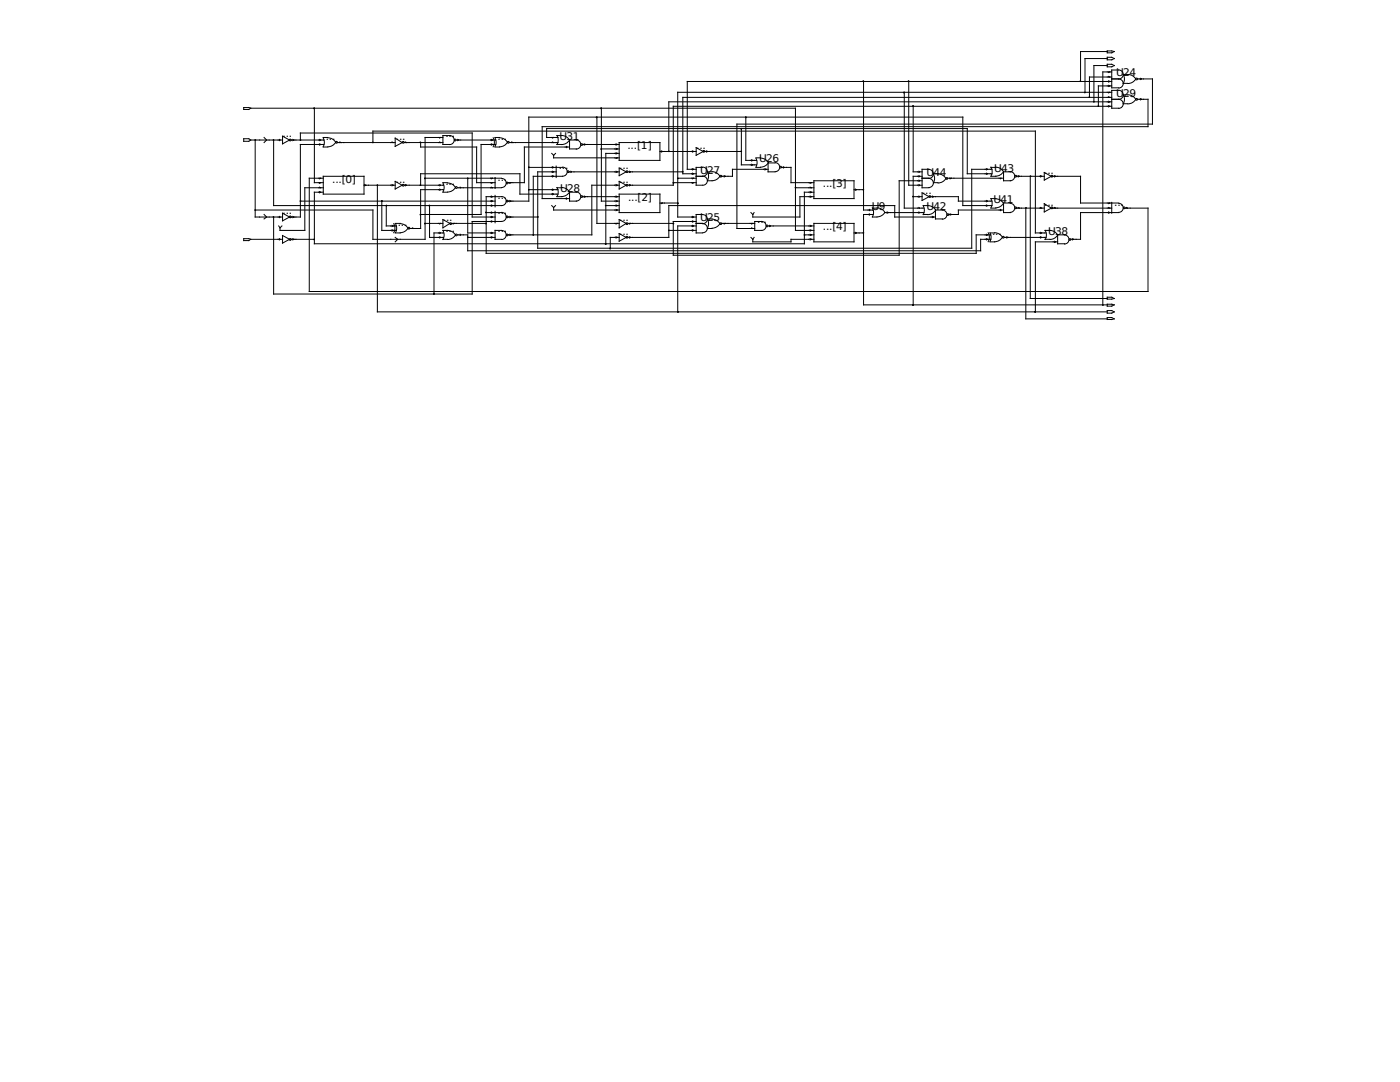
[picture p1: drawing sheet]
<svg xmlns="http://www.w3.org/2000/svg" width="279mm" height="216mm" viewBox="0 0 279 216" stroke-linecap="round" stroke-linejoin="round" font-family="sans-serif">
<g fill="none" stroke="#000" stroke-width=".2">
<path d="M172.3 16.3v25.6h1.9M180.5 18.4v23.1h3.9M181.4 16.3v20.7h2.6M221 10.2l1.4 .1-.5 .2h-.9zM221 11.4h.9l.5 .3-.5 .2h-.9zM221 12.8h.9l.5 .3-.5 .2h-.9zM221 10.3h-5.4v6M221 13.1h-2.7v7.2M221 11.7h-4.5v6.7M221.2 19.3l.3 .1M221.2 15.2l.3 .2M221.2 16.1l.3 .2-.3 .1"/>
<path d="M221.2 17l.3 .1-.3 .2M221.5 18.4l-.3 .1M221.5 14.4l-.3 .1M221.9 18h1.4a.9 .9 0 0 1 .9 .9 .9 .9 0 0 1-.9 .9 .88 .88 0 0 1 .9 .9 .88 .88 0 0 1-.9 .9h-1.4zM221.9 18.4h-86.6v24.9h3.6M221.9 19.4h-85.6v15.3h2.6M221.9 16.3h-84.7v17.5h1.7M221.9 19.8h1.4M221.9 15.7h1.4M221.9 14.4h-1.8v46.4M221.9 15.4h-4.5v4M221.9 17.1h-2.7v4.1"/>
<path d="M223.3 15.8a.9 .9 0 0 0 .9-.9 .9 .9 0 0 0-.9-.9h-1.4v3.5h1.4M223.3 15.8a.9 .9 0 0 1 .9 .9 .9 .9 0 0 1-.9 .9M224.2 16.6h.8M225 18.9h-.8l.2 .9-.2 .9h.8M225 14.9h-.8l.2 .9-.2 .9M225.1 18.9a1.8 1.8 0 0 1 1.6 .9 1.8 1.8 0 0 1-1.6 .9M225.1 14.9a1.8 1.8 0 0 1 1.6 .9 1.8 1.8 0 0 1-1.6 .9M227.1 19.8h2v5.5h-120.9v14.3h5.5M227.1 15.7h2.9v9.1h-82.9v20.8h3.5M227.6 19.7l.2 .1-.2 .1M227.6 15.6l.2 .1-.2 .2M48.6 21.5l1.4 .1-.3 .2h-1.1z"/>
<path d="M48.6 27.7h1.1l.3 .2-.3 .3h-1.1zM50 27.9h6.4M50 21.6h108.8v24.4h3.6M50.9 27.9v15.4h5.5M52.7 27.4l.5 .5-.5 .5M54.6 27.9v13.1h45.5M55.8 27.8l.1 .1-.1 .2M56.4 27.2l1.4 .7-1.4 .8zM58 27.9h6.6M58.4 27.8l.3 .1-.3 .2M59.9 27.9v-1.4h34.3v16.8h4.6M62.7 21.6v14.8h1.8"/>
<path d="M63.8 27.8l.2 .1-.2 .2M63.8 28.7l.2 .1-.2 .2M63.8 37.3l.2 .2M63.8 38.2l.2 .2-.2 .1M64 35.6l-.2 .1M64 36.4l-.2 .2M64.5 27.5l.2 .9-.2 .9M64.5 35.2h8.1v3.5h-8.1zM64.5 35.6h-2.8v22.6h167.4v-16.7h-4.6M64.5 37.5h-3.7v8.5h-4.9v-.5M64.5 27.4h.9M64.5 29.3h.9"/>
<path d="M64.5 38.4h-1.8v10.2h97.8v-10.2h1.9M64.6 28.8h-4.7v14.5h-1.9M65.4 27.5a1.8 1.8 0 0 1 1.6 .9 1.8 1.8 0 0 1-1.6 .9M67.3 28.4h11.6M67.8 28.3l.3 .1M72.6 37h6.3M72.8 36.8l.2 .2-.2 .1M74.4 28.4v-2.2h132.2v20.3h2.2M75.3 37v25.2h145.7M78.2 28.3l.3 .1M78.2 36.8l.3 .2-.3 .1M78.9 27.6l1.4 .8-1.4 .8z"/>
<path d="M78.9 36.2l1.4 .8-1.4 .7zM80.6 28.4h7.8M80.6 37h7.9M80.9 28.3l.3 .1M80.9 36.8l.3 .2-.3 .1M83.9 37v-2.3h19.9v4h7.6M83.9 28.4v.9h11.2v7.1h3.7M84.8 35.6h15.3M87.8 36.8l.1 .2-.1 .1M87.8 37.7l.1 .1-.1 .2M87.8 28.3l.1 .1M87.9 27.4l-.1 .2"/>
<path d="M88.4 27.4h-3.6v20.4h-10.4v-5.9h-23.5M88.4 36.4h.9M88.4 38.4h.9M88.4 36.5l.2 .9-.2 .9M88.5 37.8h-4.6v7.8h-2.1M89.3 36.5a1.8 1.8 0 0 1 1.6 .9 1.8 1.8 0 0 1-1.6 .9M89.7 27a.9 .9 0 0 1 1 .9 .9 .9 0 0 1-1 .9M89.8 27.1h-1.4v1.7h1.4M91.1 27.9h7.8M91.3 37.5h8.8M91.3 27.8l.3 .1-.3 .2M91.8 37.3l.1 .2"/>
<path d="M93.3 35.6v10.9h5.5M98 27.8l.3 .1-.3 .2M98 28.7l.3 .1-.3 .2M98 37.3l.3 .2M98 39.1l.3 .1-.3 .2M98.3 36.4l-.3 .2M98.3 35.6l-.3 .1M98.4 27.5l.3 .9-.3 .9M98.8 27.5l.2 .9-.2 .9M98.8 27.4h.9M98.8 29.3h.9M98.8 35.4v2.2"/>
<path d="M98.8 39v2.3M98.9 28.8h-2.9v14h-12.1M99.7 27.5a1.8 1.8 0 0 1 1.6 .9 1.8 1.8 0 0 1-1.6 .9M100.1 39.2h-3.1v11.3h97.8v-3.6h2.9M100.1 35.6a.9 .9 0 0 1 .9 .9 .9 .9 0 0 1-.9 .9M100.1 39.2a.9 .9 0 0 1 .9 .9 .9 .9 0 0 1-.9 .9M101.6 28.4h9.8M102 36.4l-.3 .2M102.1 28.3l.3 .1M105.5 33.4h6.8M105.5 37.8h5.9M110.1 30.6l.4 .4"/>
<path d="M110.2 28.3l.3 .1M110.2 33.3l.3 .1-.3 .1M110.2 34.2l.3 .1-.3 .1M110.2 35.1l.3 .1-.3 .1M110.2 37.7l.3 .1-.3 .2M110.2 38.6l.3 .1-.3 .2M110.5 31v.5h13.1M110.5 27.4l-.3 .2M110.9 30.6l-.4 .4M111 33.1v2.3M111.1 37.5h1M111.1 28.8h1"/>
<path d="M111.1 27.1h1M111.1 39.2h1M111.2 27l.2 .9-.2 .9M111.2 37.4l.2 .9-.2 .9M111.4 27.4h-2.3v-1.7h83.9v9h5M112.1 27a1.8 1.8 0 0 1 1.6 .9M112.1 37.4a1.8 1.8 0 0 1 1.6 .9 1.8 1.8 0 0 1-1.6 .9M112.3 35.2h-5.9v11.7M112.3 33.4a.9 .9 0 0 1 .9 .9 .9 .9 0 0 1-.9 .9M113 29.2l.2 .1-.2 .2M113 39.5l.2 .1-.2 .2M113.5 34.3h10.1"/>
<path d="M113.7 27.9a1.8 1.8 0 0 1-1.6 .9M113.7 29.3h-9.1v7.1h-3.3M113.7 27.9h1.4M113.7 27.9v1.8h1.4M113.9 34.2l.1 .1-.1 .1M115 27.9a.9 .9 0 0 1 .9 .9 .9 .9 0 0 1-.9 .9M115 38.3a.9 .9 0 0 1 .9 .9 .9 .9 0 0 1-.9 .9M115.1 38.4h-1.4v1.7h1.4M116.3 28.8h7.3M116.3 39.2h7.3M116.6 28.7l.2 .1-.2 .2M116.6 39.1l.2 .1-.2 .2"/>
<path d="M119.1 23.4v21.2h4.5M120 21.6v18.5h3.6M120 29.7h3.6M122.9 34.2l.3 .1-.3 .1M122.9 39.1l.3 .1-.3 .2M122.9 28.7l.3 .1-.3 .2M122.9 29.6l.3 .1-.3 .1M122.9 30.5l.3 .1-.3 .1M122.9 36.8l.3 .2-.3 .1M123.2 31.5l-.3 .1M123.6 28.4h8.1v3.6h-8.1zM123.6 33.5l1.4 .8-1.4 .8z"/>
<path d="M123.6 36.2l1.4 .8-1.4 .7zM123.6 38.7h8.1v3.7h-8.1zM123.6 37h-5.5v9.9h-16.8M123.6 30.6h-2.7v18M125.3 34.3h11M125.6 36.8l.3 .2-.3 .1M125.6 34.2l.3 .1-.3 .1M131.7 30.2h7.2M132 30.1l.2 .1-.2 .2M134.4 36.4h4.5M135.3 35.6h3.6M138.2 30.1l.2 .1-.2 .2"/>
<path d="M138.2 33.7l.2 .1-.2 .1M138.2 34.5l.2 .2-.2 .1M138.4 35.6l-.2 .1M138.4 36.4l-.2 .2M138.9 35.2h1.3M138.9 29.5l1.4 .7-1.4 .8zM140.2 33.4h-1.3v3.6h1.3M140.3 33.4a.9 .9 0 0 1 .9 .9 .9 .9 0 0 1-.9 .9 .9 .9 0 0 1 .9 .9 .9 .9 0 0 1-.9 .9M140.6 30.2h7.4M141 30.1l.2 .1-.2 .2M141.2 34.3l.2 .9-.2 .9M141.2 34.3a2.12 2.12 0 0 1 2.5 .9 2.2 2.2 0 0 1-2.5 .9"/>
<path d="M144.5 35.1l.3 .1-.3 .1M148 25.7v7.2h3M148.8 23.4v8.6h2.2M150 31.9l.2 .1-.2 .1M150 32.8l.2 .1-.2 .1M150.9 31.5h.9M151.8 31.5a1.8 1.8 0 0 1 1.5 1 2.22 2.22 0 0 1-2.4 .9l.2-.9-.2-1M152.7 33.7l.2 .1-.2 .1M153.3 33.8h-7.1v1.4h-2.2M154.7 32.5h-1.4v1.8h1.4M154.7 32.5a.9 .9 0 0 1 .9 .9 .9 .9 0 0 1-.9 .9M156 33.4h1.9v3h4.5"/>
<path d="M156.3 33.3l.2 .1-.2 .1M158.8 37.5h3.6M161.7 37.3l.2 .2M161.7 38.2l.2 .2-.2 .1M161.7 39.1l.2 .1-.2 .2M161.9 36.4l-.2 .2M162.4 36.1h8v3.5h-8zM162.4 39.2h-2.8v4.1h-9.4v-.5M170.4 37.8h1.9M170.7 37.7l.2 .1-.2 .2M182.2 21.2v13.1h1.8M182.2 39.2h1.8"/>
<path d="M183.4 39.1l.1 .1-.1 .2M183.4 34.2l.1 .1-.1 .1M183.4 35.1l.1 .1-.1 .1M183.4 35.9l.1 .2-.1 .1M183.4 36.8l.1 .2-.1 .1M184 36.1h-4.5v14.8h-45.1v-6.7h4.5M184 35.2h-1.8v25.6M184 38.5l1.4 .7-1.4 .8zM184 35.6h1.4M185.4 33.8a.9 .9 0 0 1 .9 .9 .9 .9 0 0 1-.9 .9 .9 .9 0 0 1 .9 .9 .9 .9 0 0 1-.9 .9M185.4 33.8h-1.4v3.7h1.4M185.8 39.2h5.5v.9h6.7"/>
<path d="M186.1 39.1l.2 .1-.2 .2M186.3 34.7l.2 .9-.2 .9M186.3 34.7h.9M186.3 36.4h.9M187.2 34.7a1.8 1.8 0 0 1 1.6 .9 1.8 1.8 0 0 1-1.6 .9M189.1 35.6h11.2M189.9 35.6l-.3 .1M196.9 33.7l.2 .1-.2 .1M196.9 34.5l.2 .2-.2 .1M197.7 39.6h1.1M197.7 35.2h1.1M197.7 33.4h1.1"/>
<path d="M197.8 33.4l.2 .9-.2 .9M197.8 39.7l.2 .9-.2 .9M198 33.8h-4.1v15.7h-86.6v-15.2h3.7M198.7 33.4a1.8 1.8 0 0 1 1.6 .9M198.7 39.7a1.8 1.8 0 0 1 1.6 .9 1.8 1.8 0 0 1-1.6 .9M199.8 35.6l-.2 .1M200.3 34.3a1.8 1.8 0 0 1-1.6 .9M200.3 34.3v1.8h1.4M200.3 34.3h1.4M201.6 34.3a.9 .9 0 0 1 .9 .9 .9 .9 0 0 1-.9 .9M202.8 35.2h5.6M203.2 35.1l.3 .1-.3 .1"/>
<path d="M205.6 35.2v24.4h15.4M207.6 35.1l.3 .1-.3 .1M208.4 34.4l1.4 .8-1.4 .7zM210.1 35.2h5.5v5.3h7.7M210.4 35.1l.3 .1-.3 .1M221.2 20.2l.3 .1-.3 .1M221.2 21.1l.3 .1-.3 .1M221.9 21.2h-87.5v15.8h-9.1M221.9 20.3h-88.4v9.9M48.6 47.6l1.4 .2-.3 .2h-1.1zM50 47.8h6.4M52.7 42.8l.5 .5-.5 .4"/>
<path d="M54.6 43.3v15.4h39.6v-14.5h5.9M55.6 45.1l.3 .4M55.8 47.6l.1 .2-.1 .1M55.8 43.2l.1 .1-.1 .1M56.3 45.1l-.4 .4M56.4 47l1.4 .8-1.4 .7zM56.4 42.5l1.4 .8-1.4 .8zM58 47.8h4.7M58.4 47.6l.3 .2-.3 .1M58.4 43.2l.3 .1-.3 .1M59.9 40.1h38.9M76.2 40.1v5.9h2.9"/>
<path d="M77.1 41v4.1h2M78.2 45.8l.3 .2-.3 .1M78.2 45l.3 .1-.3 .1M78.6 44.6l.2 .9-.2 .9M78.9 44.6h1M78.9 46.5h1M78.9 47.4l.5 .4-.5 .5M78.9 44.6l.3 .9-.3 .9M79.9 44.6a1.8 1.8 0 0 1 1.5 .9 1.8 1.8 0 0 1-1.5 .9M82.3 45.5l.3 .1M84.8 44.6h3.6M85.7 41v6.4h2.8"/>
<path d="M87.8 46.4l.1 .1-.1 .1M87.8 47.2l.1 .2-.1 .1M87.9 44.6l-.1 .1M88.4 47.8h.9M88.4 46h.9M88.4 43.8l1.4 .8-1.4 .9zM88.4 46l.2 .9-.2 .9M88.5 46.5h-1.9v12.2M89.3 46a1.8 1.8 0 0 1 1.6 .9 1.8 1.8 0 0 1-1.6 .9M90.2 44.6h6.8M90.7 44.6l-.3 .1M91.3 46.9h2v3.1h102.4v-2.2h2"/>
<path d="M91.8 46.7l.1 .2-.1 .1M93.3 47.4h5.5M97 42.4h3.1M98 40l.3 .1-.3 .2M98 40.9l.3 .1-.3 .1M98 47.2l.3 .2-.3 .1M98 46.4l.3 .1-.3 .1M98 42.3l.3 .1-.3 .1M98 43.2l.3 .1-.3 .1M98 44.1l.3 .1-.3 .1M98.8 42.2v2.2M100.1 46h-1.3v1.8h1.3"/>
<path d="M100.1 46a.9 .9 0 0 1 .9 .9 .9 .9 0 0 1-.9 .9M100.1 42.4a.9 .9 0 0 1 .9 .9 .9 .9 0 0 1-.9 .9M101.3 43.3h6M101.3 40.1h4.2v-16.7h86.7v17.6h5.8M101.7 40l.3 .1-.3 .2M101.7 46.7l.3 .2-.3 .1M101.7 43.2l.3 .1-.3 .1M110.1 41l.4 .4M110.5 41.4v.5h13.1M110.9 41l-.4 .4M120.9 41h2.7M122.9 40l.3 .1-.3 .2"/>
<path d="M122.9 40.9l.3 .1-.3 .1M122.9 41.8l.3 .1-.3 .1M122.9 47.2l.3 .2-.3 .1M123.2 44.6l-.3 .1M123.6 43.8l1.4 .8-1.4 .9zM123.6 46.6l1.4 .8-1.4 .7zM123.6 47.4h-1.8v2.1M125.3 44.6h9.1M125.6 47.2l.3 .2-.3 .1M125.9 44.6l-.3 .1M131.7 40.5h3.6M132.2 40.5l-.2 .1"/>
<path d="M133.5 46h5.4M138.2 43.2l.2 .1-.2 .1M138.2 44.1l.2 .1-.2 .1M138.2 45l.2 .1-.2 .1M138.2 45.8l.2 .2-.2 .1M138.9 44.6h1.3M138.9 45.1h-3.6v17.1M140.2 42.8h-1.3v3.7h1.3M140.3 42.8a.9 .9 0 0 1 .9 .9 .9 .9 0 0 1-.9 .9 .9 .9 0 0 1 .9 .9 .9 .9 0 0 1-.9 .9M141.2 43.7l.2 .9-.2 .9M141.2 43.7a2.27 2.27 0 0 1 2.5 .9 1.8 1.8 0 0 1-1.6 .9M141.2 45.6h.9"/>
<path d="M144 44.6h6.6M144.8 44.6l-.3 .1M149.9 42.4l.3 .4M149.9 47.4l.3 .4M150 45.5l.2 .1M150.2 47.8v.5h7.7v-.5h4.5M150.2 44.6l-.2 .1M150.5 42.4l-.3 .4M150.5 47.4l-.3 .4M152 44.2a.9 .9 0 0 1 .9 .9 .9 .9 0 0 1-.9 .9M152 44.2h-1.4v1.8h1.4M153.3 45.1h9.1"/>
<path d="M153.5 45l.3 .1-.3 .1M160.5 46.9h1.9M161.7 45l.2 .1-.2 .1M161.7 45.8l.2 .2-.2 .1M161.7 46.7l.2 .2-.2 .1M161.7 47.6l.2 .2-.2 .1M162.4 44.6h8v3.7h-8zM170.4 46.5h1.9M170.7 46.4l.2 .1-.2 .1M173.5 41.8l.1 .1-.1 .1M173.5 42.7l.1 .1-.1 .1M174.1 41.5l.2 .9-.2 .9"/>
<path d="M174.1 41.5h.9M174.1 43.3h.9M174.2 42.8h-1.9v18h48.7M175 41.5a1.8 1.8 0 0 1 1.6 .9 1.8 1.8 0 0 1-1.6 .9M176.7 42.4h7.7M177 42.3l.3 .1-.3 .1M183.4 41.4l.1 .1M183.4 42.3l.1 .1-.1 .1M184.2 41a2.22 2.22 0 0 1 2.5 .9 2.22 2.22 0 0 1-2.5 .9l.3-.9zM186.1 43.2l.2 .1-.2 .1M186.7 41.9h1.4a.9 .9 0 0 1 .9 .9 .9 .9 0 0 1-.9 .9h-1.4zM186.7 43.3h-8.1v-2.3h-45.1v6.4h-8.2"/>
<path d="M189.6 42.7l.3 .1-.3 .1M196.9 40l.2 .1-.2 .2M196.9 40.9l.2 .1-.2 .1M196.9 46.7l.2 .2-.2 .1M196.9 47.6l.2 .2-.2 .1M197.2 46.4l.2 .9-.2 .9M197.6 46.4l.2 .9-.2 .9M197.6 48.3h.9M197.6 46.5h.9M197.7 41.5h1.1M198.5 46.4a1.8 1.8 0 0 1 1.6 .9 1.8 1.8 0 0 1-1.6 .9M199.6 41.8l.2 .1-.2 .1"/>
<path d="M200.3 41.9h-9v.9h-1.9M200.4 47.4h8.4M200.9 47.2l.3 .2-.3 .1M201.6 40.6a.9 .9 0 0 1 .9 .9 .9 .9 0 0 1-.9 .9M201.7 40.5h-1.4v1.9h1.4M202.8 41.5h5.6M203.2 41.4l.3 .1M204.7 41.5v22.1h16.3M207.6 41.4l.3 .1M207.6 46.4l.3 .1-.3 .1M207.6 47.2l.3 .2-.3 .1M208.4 40.6l1.4 .9-1.4 .8z"/>
<path d="M208.5 47.8h1.1M208.5 46h1.1M208.6 46l.2 .9-.2 .9M209.5 46a1.8 1.8 0 0 1 1.6 .9 1.8 1.8 0 0 1-1.6 .9M210.1 41.5h11.8M210.4 41.4l.3 .1M210.4 48.1l.3 .2-.3 .1M211.1 48.3h-4.5v13.9M212.4 46.9a.9 .9 0 0 1 .9 .9 .9 .9 0 0 1-.9 .9M212.5 46.9h-1.4v1.7h1.4M214 47.6l.2 .2-.2 .1M221 59.3h.9l.5 .3-1.4 .1z"/>
<path d="M221.2 41.4l.3 .1M221.2 42.3l.3 .1-.3 .1M221.5 40.5l-.3 .1M221.9 40.4v2.1M223.3 40.6a.9 .9 0 0 1 .9 .9 .9 .9 0 0 1-.9 .9M223.3 42.4h-7.7v5.4h-1.9M224.8 41.4l.2 .1M221 62h.9l.5 .2-.5 .3h-.9zM221 60.7l1.4 .1-.5 .3h-.9zM221 63.4h.9l.5 .2-1.4 .2z"/>
<circle cx="226.8" cy="19.8" r=".18"/>
<circle cx="226.8" cy="15.8" r=".18"/>
<circle cx="51" cy="27.9" r=".07"/>
<circle cx="57.9" cy="27.9" r=".18"/>
<circle cx="67.2" cy="28.4" r=".18"/>
<circle cx="80.5" cy="28.4" r=".18"/>
<circle cx="80.5" cy="37" r=".18"/>
<circle cx="90.8" cy="27.9" r=".18"/>
<circle cx="91.1" cy="37.4" r=".18"/>
<circle cx="101.2" cy="36.5" r=".18"/>
<circle cx="101.4" cy="28.4" r=".18"/>
<circle cx="113.4" cy="34.3" r=".18"/>
<circle cx="116.1" cy="28.8" r=".18"/>
<circle cx="116.1" cy="39.2" r=".18"/>
<circle cx="125.1" cy="34.3" r=".18"/>
<circle cx="125.1" cy="37" r=".18"/>
<circle cx="140.5" cy="30.2" r=".18"/>
<circle cx="143.8" cy="35.2" r=".18"/>
<circle cx="155.8" cy="33.4" r=".18"/>
<circle cx="185.6" cy="39.2" r=".18"/>
<circle cx="189" cy="35.6" r=".18"/>
<circle cx="202.7" cy="35.2" r=".18"/>
<circle cx="209.9" cy="35.2" r=".18"/>
<circle cx="51" cy="41.9" r=".07"/>
<circle cx="57.9" cy="43.3" r=".18"/>
<circle cx="57.9" cy="47.8" r=".18"/>
<circle cx="81.6" cy="45.5" r=".18"/>
<circle cx="89.9" cy="44.6" r=".18"/>
<circle cx="91.1" cy="46.9" r=".18"/>
<circle cx="101.2" cy="40.1" r=".18"/>
<circle cx="101.2" cy="46.9" r=".18"/>
<circle cx="101.2" cy="43.3" r=".18"/>
<circle cx="125.1" cy="47.3" r=".18"/>
<circle cx="125.1" cy="44.6" r=".18"/>
<circle cx="143.8" cy="44.6" r=".18"/>
<circle cx="153.1" cy="45.1" r=".18"/>
<circle cx="189.2" cy="42.8" r=".18"/>
<circle cx="200.2" cy="47.3" r=".18"/>
<circle cx="202.7" cy="41.5" r=".18"/>
<circle cx="209.9" cy="41.5" r=".18"/>
<circle cx="213.5" cy="47.8" r=".18"/>
<circle cx="224.3" cy="41.5" r=".18"/>
</g>
<g fill="#000" stroke="#000" stroke-width=".2">
<circle cx="172.3" cy="16.2" r=".07"/>
<circle cx="180.4" cy="18.5" r=".07"/>
<circle cx="181.3" cy="16.2" r=".07"/>
<circle cx="215.6" cy="16.2" r=".07"/>
<circle cx="216.5" cy="18.5" r=".07"/>
<circle cx="217.4" cy="19.4" r=".07"/>
<circle cx="54.6" cy="27.9" r=".07"/>
<circle cx="60" cy="27.9" r=".07"/>
<circle cx="62.7" cy="21.6" r=".07"/>
<circle cx="74.4" cy="28.4" r=".07"/>
<circle cx="75.3" cy="37" r=".07"/>
<circle cx="83.9" cy="28.4" r=".07"/>
<circle cx="83.9" cy="37" r=".07"/>
<circle cx="84.8" cy="35.6" r=".07"/>
<circle cx="93.4" cy="35.6" r=".07"/>
<circle cx="105.5" cy="37.9" r=".07"/>
<circle cx="105.5" cy="33.4" r=".07"/>
<circle cx="119.1" cy="23.4" r=".07"/>
<circle cx="120" cy="29.7" r=".07"/>
<circle cx="120" cy="21.6" r=".07"/>
<circle cx="133.5" cy="30.2" r=".07"/>
<circle cx="134.4" cy="36.5" r=".07"/>
<circle cx="135.3" cy="35.6" r=".07"/>
<circle cx="136.2" cy="34.3" r=".07"/>
<circle cx="147.9" cy="25.7" r=".07"/>
<circle cx="147.9" cy="30.2" r=".07"/>
<circle cx="148.8" cy="23.4" r=".07"/>
<circle cx="158.8" cy="37.4" r=".07"/>
<circle cx="172.3" cy="37.9" r=".07"/>
<circle cx="182.2" cy="21.2" r=".07"/>
<circle cx="182.2" cy="39.2" r=".07"/>
<circle cx="205.7" cy="35.2" r=".07"/>
<circle cx="218.3" cy="20.3" r=".07"/>
<circle cx="219.2" cy="21.2" r=".07"/>
<circle cx="54.6" cy="43.3" r=".07"/>
<circle cx="60" cy="40.1" r=".07"/>
<circle cx="62.7" cy="47.8" r=".07"/>
<circle cx="76.2" cy="40.1" r=".07"/>
<circle cx="77.1" cy="41" r=".07"/>
<circle cx="83.9" cy="42.8" r=".07"/>
<circle cx="84.8" cy="44.6" r=".07"/>
<circle cx="85.7" cy="41" r=".07"/>
<circle cx="86.6" cy="58.6" r=".07"/>
<circle cx="93.4" cy="47.3" r=".07"/>
<circle cx="97" cy="42.4" r=".07"/>
<circle cx="97" cy="44.6" r=".07"/>
<circle cx="106.4" cy="46.9" r=".07"/>
<circle cx="107.3" cy="43.3" r=".07"/>
<circle cx="120.9" cy="41" r=".07"/>
<circle cx="120.9" cy="48.7" r=".07"/>
<circle cx="121.8" cy="49.6" r=".07"/>
<circle cx="133.5" cy="46" r=".07"/>
<circle cx="134.4" cy="44.6" r=".07"/>
<circle cx="135.3" cy="40.6" r=".07"/>
<circle cx="160.6" cy="46.9" r=".07"/>
<circle cx="172.3" cy="46.4" r=".07"/>
<circle cx="204.8" cy="41.5" r=".07"/>
<circle cx="135.3" cy="62.2" r=".07"/>
<circle cx="182.2" cy="60.9" r=".07"/>
<circle cx="206.6" cy="62.2" r=".07"/>
<circle cx="220.1" cy="60.9" r=".07"/>
</g>
<g font-size="2.1">
<text x="222.8" y="15.2">U24</text>
<text x="222.8" y="19.3">U29</text>
<text x="56.4" y="27.4">...</text>
<text x="65" y="27.9">...</text>
<text x="79" y="27.9">...</text>
<text x="88.9" y="27.4">...</text>
<text x="99.3" y="27.9">...</text>
<text x="111.6" y="27.9">U31</text>
<text x="125.2" y="29.7">...[1]</text>
<text x="138.9" y="29.7">...</text>
<text x="111.5" y="33.8">...</text>
<text x="123.6" y="33.8">...</text>
<text x="139.7" y="34.7">U27</text>
<text x="151.5" y="32.4">U26</text>
<text x="184.9" y="35.2">U44</text>
<text x="198.4" y="34.3">U43</text>
<text x="208.4" y="34.7">...</text>
<text x="66.3" y="36.4">...[0]</text>
<text x="79" y="36.4">...</text>
<text x="88.9" y="37">...</text>
<text x="99.3" y="36.1">...</text>
<text x="99.3" y="39.6">...</text>
<text x="111.8" y="38.4">U28</text>
<text x="123.6" y="36.4">...</text>
<text x="125.3" y="40.1">...[2]</text>
<text x="164.2" y="37.3">...[3]</text>
<text x="174" y="41.9">U9</text>
<text x="184" y="38.7">...</text>
<text x="184.9" y="41.9">U42</text>
<text x="198.2" y="40.5">U41</text>
<text x="208.4" y="41">...</text>
<text x="222.4" y="41">...</text>
<text x="56.4" y="42.8">...</text>
<text x="79.4" y="45.1">...</text>
<text x="88.4" y="44.2">...</text>
<text x="88.9" y="46.4">...</text>
<text x="99.3" y="46.4">...</text>
<text x="99.3" y="42.8">...</text>
<text x="123.6" y="44.2">...</text>
<text x="123.6" y="46.9">...</text>
<text x="139.7" y="44.2">U25</text>
<text x="151.1" y="44.6">...</text>
<text x="164.2" y="46">...[4]</text>
<text x="198" y="46.9">...</text>
<text x="209.2" y="46.9">U38</text>
</g>
</svg>
